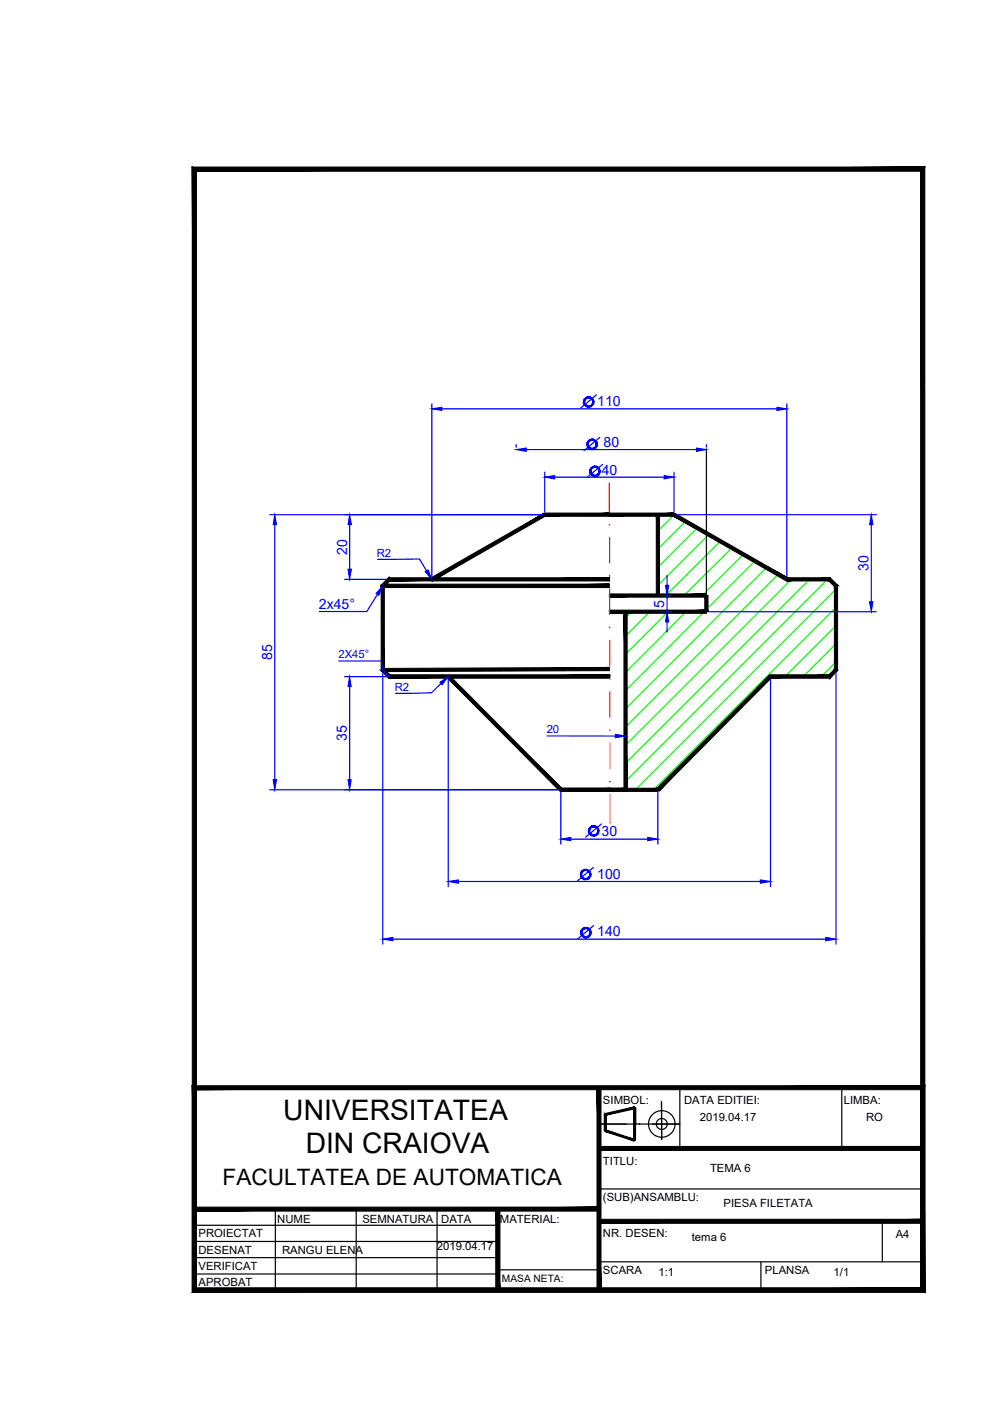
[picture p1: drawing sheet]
<svg xmlns="http://www.w3.org/2000/svg" width="210mm" height="297mm" viewBox="0 0 210 297" stroke-linecap="round" stroke-linejoin="round" font-family="sans-serif">
<!-- layer: HASURA -->
<g fill="none" stroke="#0f0" stroke-width=".25">
<path d="M143 109.1l-3.5 3.5M145.4 110.5l-5.9 5.9M147.8 111.9l-8.3 8.4M150.3 113.4l-10.8 10.7M152.7 114.8l-11.5 11.5M155.2 116.1l-10.2 10.2M157.6 117.5l-8.7 8.8M160.1 118.9l-10.3 10.3M133.9 129.7l-1.3 1.3M137.8 129.7l-5.2 5.2M141.6 129.7l-9 9M145.5 129.7l-12.9 12.9"/>
<path d="M149.3 129.7l-16.7 16.7M162.5 120.3l-29.9 30M165 121.8l-32.4 32.3M167.8 122.8l-35.2 35.2M171.6 122.8l-39 39M175.5 122.8l-42.9 42.9M177.2 124.9l-42.5 42.6M177.2 128.8l-38.6 38.7M177.2 132.6l-10.8 10.9M177.2 136.5l-6.9 7M177.2 140.3l-3.1 3.2"/>
</g>
<!-- layer: 0 -->
<g fill="#000" stroke="#000" stroke-width=".21">
<path d="M135.5 238.3h.2z"/>
<path d="M91.6 123.2l24.1-13.8-.4-.6zM91.3 122.6l24-13.8-23.7 14.4z"/>
<path d="M115.5 109.5h13.7v-.7zM115.5 108.8h13.7l-13.7 .7z"/>
<path d="M129.2 108.8v.7l13.7-.7zM129.2 109.5l13.7-.7v.7z"/>
<path d="M139.1 109.1l.7 17.2v-17.2zM139.1 109.1l.7 17.2h-.7z"/>
<path d="M143.1 108.8l-.4 .6 24.4 13.2zM142.7 109.4l24.4 13.2-.3 .6z"/>
<path d="M81.2 123.9v.7l48-.7zM81.2 124.6l48-.7v.7z"/>
<path d="M129.2 129.4v.6l20.6-.6zM129.2 130l20.6-.6v.6z"/>
<path d="M129.2 122.5v.7zM129.2 122.5v.7z"/>
<path d="M149.4 126.3v3.4h.7zM149.4 126.3h.7v3.4z"/>
<path d="M129.2 126.6h20.6v-.7zM129.2 125.9h20.6l-20.6 .7z"/>
<path d="M81.2 141.7v.7l48-.9zM81.2 142.4l48-.9v.7z"/>
<path d="M82.4 143.8h46.8v-.7zM82.7 143.1h46.5l-46.8 .7zM80.8 142.2l1.6 1.6 .3-.7zM80.8 142.2l.7-.3 1.2 1.2zM80.8 124.1v18.1l.7-.3zM80.8 124.1l.7 .3v17.5zM80.8 124.1l.7 .3 .9-1.9zM82.4 122.5l.3 .7-1.2 1.2zM82.4 122.5l.3 .7 46.5-.7zM82.7 123.2l46.5-.7v.7z"/>
<path d="M129.2 143.1v.7zM129.3 143.1l-.1 .7z"/>
<path d="M163.3 143.1v.7l12.4-.7zM163.3 143.8l12.4-.7 .3 .7zM175.7 143.1l.3 .7 .9-1.9zM176.9 141.9l.7 .3-1.6 1.6zM176.9 124.4v17.5l.7 .3zM176.9 124.4l.7-.3v18.1zM175.7 123.2l1.2 1.2 .7-.3zM176 122.5l1.6 1.6-1.9-.9zM166.8 123.2h8.9l.3-.7zM166.8 122.5h9.2l-9.2 .7z"/>
<path d="M94.7 143.6l24 24.1 .5-.5zM95.2 143.1l24 24.1-24.5-23.6z"/>
<path d="M118.9 167.1v.7l13.7-.7zM118.9 167.8l13.7-.7v.7z"/>
<path d="M118.9 167.8h10.3v-.7zM118.9 167.1h10.3l-10.3 .7z"/>
<path d="M129.2 167.1v.7l10.3-.7zM129.2 167.8l10.3-.7v.7z"/>
<path d="M132.3 129.7v37.8h.7zM132.3 129.7h.7v37.8z"/>
<path d="M163.2 143.1l-24 24.1 .5 .5zM163.2 143.1l.5 .5-24 24.1z"/>
<path d="M128.1 236.3v1.7h.5zM128.1 236.3h.5v1.7z"/>
<path d="M128.3 236.1l.1 .4 6.1-1.8zM128.4 236.5l6.1-1.8 .1 .4z"/>
<path d="M128.4 239.5l-.1 .4 6.3 1.7zM128.3 239.9l6.3 1.7-.1 .4z"/>
<path d="M128.1 236.2l.4 3.5 .1-3.4zM128.1 236.2l.4 3.5h-.4z"/>
<path d="M134.4 234.9v3.4h.4zM134.4 234.9h.4v3.4z"/>
<path d="M134.4 234.9l.3 6.9 .1-6.9zM134.4 234.9l.3 6.9h-.4z"/>
<path d="M41.2 255.9v.9l85.8-.9zM41.2 256.8l85.8-.9v.9z"/>
<path d="M127 243.9h68.6v-.8zM127 243.1h68.6l-68.6 .8z"/>
<path d="M127 259.4h68.6v-.9zM127 258.5h68.6l-68.6 .9z"/>
<path d="M41.2 273.1v.9l154-.9zM41.2 274l154-.9 .9 .9zM195.2 231v42.1l.9 .9zM195.2 231l.9-.8v43.8zM41.7 231h153.5l.9-.8zM40.8 230.2h155.3l-154.4 .8zM40.8 230.2l.9 43.3v-42.5zM40.8 230.2l.9 43.3h-.9z"/>
<path d="M40.8 274l154.4-.9h-153.5zM40.8 274l154.4-.9 .9 .9zM195.2 36.3v236.8l.9 .9zM195.2 36.3l.9-.9v238.6zM41.7 36.3h153.5l.9-.9zM40.8 35.4h155.3l-154.4 .9zM40.8 35.4l.9 237.7v-236.8zM40.8 35.4l.9 237.7-.9 .9z"/>
<path d="M105.1 256.4v17.1h.9zM105.1 256.4h.9v17.1z"/>
<path d="M126.6 230.6v42.9h.8zM126.6 230.6h.8v42.9z"/>
</g>
<!-- layer: AXA -->
<path d="M129.2 102.4v6.1M129.2 113.9v5.5M129.2 124.9v5.4M129.3 135.7v5.5M129.3 146.6v5.5M129.3 157.6v5.4M129.3 168.4l.1 6.1" fill="none" stroke="#f00" stroke-width=".25"/>
<g fill="#f00" stroke="#f00" stroke-width=".21">
<path d="M129.2 154.8h.2z"/>
<path d="M129.2 133h.1z"/>
<path d="M129.2 122.1h.1z"/>
<circle cx="129.3" cy="165.7" r=".07"/>
<circle cx="129.3" cy="143.9" r=".07"/>
<circle cx="129.2" cy="111.2" r=".07"/>
</g>
<!-- layer: COTE -->
<g fill="none" stroke="#00f" stroke-width=".25">
<path d="M91.6 85.6v36.7M93.7 86.7h71M109.4 94.3v.5M111.6 95.3h36.1M126.4 83.7l-3.3 2.8M127.2 92.7l-3.4 2.8M127.8 98.5l-3.4 2.7M149.8 94.3v.5M166.8 85.6v36.7M57.2 109.1h57.7M58.3 111.2v54.1M74.1 111.2v9.5"/>
<path d="M80.1 118.6l8.8-.1 1.5 2.5M115.5 100.1v8.5M117.6 101.2h23.2M142.9 100.1v8.5M143.5 109.1h42.3M184.7 111.2v16.4M73.1 122.8h8.9M80 126.1l-2.2 3.6h-10.1M140 129.7h2.5M140 126.3h2.5M141.4 122v2.1M141.4 126.3v3.4"/>
<path d="M141.4 131.9v2.1M150.3 129.7h35.5M71.8 140.2h9.1l.3 1.9 1.3 1.4M73.1 143.5h8.9M74.1 145.6v19.7M81.2 142.6v57.6M93.5 144.9l-2 2-7.6 .1M95 144v44M116 156l14.5 .1M163.4 144v44M177.2 142.6v57.6M57.2 167.5h61.2"/>
<path d="M118.9 168v11M121 177.9h16.3M127.5 174.7l-3.3 2.8M139.5 168v11M83.3 199.1h91.8M97.2 186.9h64M125.8 183.9l-3.3 2.8M125.9 196.2l-3.4 2.8"/>
</g>
<g fill="#00f" stroke="#00f" stroke-width=".21">
<path d="M91.6 86.7l2.1-.4v.7z"/>
<path d="M164.7 86.3l2.1 .4-2.1 .3z"/>
<path d="M109.4 95.3l2.2-.3v.7z"/>
<path d="M147.7 95l2.1 .3-2.1 .4z"/>
<path d="M90.1 121.2l.7-.4 .8 2z"/>
<path d="M93.3 144.7l1.7-1.2-1.3 1.7z"/>
<path d="M130.5 155.7l2.1 .4-2.1 .3z"/>
<path d="M73.8 165.3h.7l-.4 2.2z"/>
<path d="M74.1 143.5l.4 2.1h-.7z"/>
<path d="M57.9 165.3h.7l-.3 2.2z"/>
<path d="M58.3 109.1l.3 2.1h-.7z"/>
<path d="M184.7 109.1l.4 2.1h-.7z"/>
<path d="M184.4 127.6h.7l-.4 2.1z"/>
<path d="M141.1 124.1h.7l-.4 2.2z"/>
<path d="M141.4 129.7l.4 2.2h-.7z"/>
<path d="M115.5 101.2l2.1-.4v.7z"/>
<path d="M140.8 100.8l2.1 .4-2.1 .3z"/>
<path d="M74.1 109.1l.4 2.1h-.7z"/>
<path d="M73.8 120.7h.7l-.4 2.1z"/>
<path d="M81.2 124.2l-.9 2-.6-.4z"/>
<path d="M118.9 177.9l2.1-.4v.8z"/>
<path d="M137.3 177.5l2.2 .4-2.2 .4z"/>
<path d="M161.2 186.5l2.2 .4-2.2 .4z"/>
<path d="M95 186.9l2.2-.4v.8z"/>
<path d="M175.1 198.7l2.1 .4-2.1 .4z"/>
<path d="M81.2 199.1l2.1-.4v.8z"/>
<path d="M125.3 185.4l-.1 .4-.2-.1zM125 185.4v.3l.3-.3zM125.2 185l.1 .4h-.3zM125 185.1v.3l.2-.4zM124.9 184.6l.3 .4-.2 .1zM124.9 184.6l-.1 .2 .2 .3zM124.6 184.4l.3 .2-.1 .2zM124.6 184.4l-.1 .2 .3 .2zM124.2 184.3l.4 .1-.1 .2zM124.2 184.3v.3h.3zM123.8 184.4l.4-.1v.3zM123.8 184.4v.2h.4zM123.4 184.6l.4-.2v.2zM123.4 184.6l.2 .2 .2-.2zM123.4 184.6l.2 .2-.4 .2zM123.2 185l.2 .1 .2-.3zM123.2 185l.2 .1-.3 .3zM123.4 185.1l-.3 .3h.2zM123.1 185.4h.2l-.1 .4zM123.3 185.4l-.1 .4 .2-.1zM123.2 185.8l.2-.1v.5zM123.4 185.7v.5l.2-.2zM123.4 186.2l.2-.2 .2 .4zM123.6 186l.2 .4v-.2zM123.8 186.2l.4 .3-.4-.1zM123.8 186.2l.4 .3v-.2zM124.2 186.3l.4 .1-.4 .1zM124.2 186.3l.4 .1-.1-.2zM124.5 186.2h.4l-.3 .2zM124.5 186.2h.4l-.1-.2zM124.8 186l.4-.2-.3 .4zM125 185.7l-.2 .3 .4-.2z"/>
<path d="M125.3 197.7l-.1 .4h-.2zM125.1 197.7l-.1 .4 .3-.4zM125.2 197.3l.1 .4h-.2zM125 197.4l.1 .3 .1-.4zM125 197l.2 .3-.2 .1zM125 197l-.2 .1 .2 .3zM124.6 196.8l.4 .2-.2 .1zM124.6 196.8l-.1 .1 .3 .2zM124.2 196.7l.4 .1-.1 .1zM124.2 196.7v.2h.3zM123.8 196.8l.4-.1v.2zM123.8 196.8l.1 .1h.3zM123.5 197l.3-.2 .1 .1zM123.5 197l.1 .1 .3-.2zM123.5 197l.1 .1-.4 .2zM123.2 197.3l.2 .1 .2-.3zM123.2 197.3l.2 .1-.3 .3zM123.4 197.4l-.3 .3h.3zM123.1 197.7h.3l-.2 .4zM123.4 197.7l-.2 .4h.2zM123.2 198.1h.2l.1 .4zM123.4 198.1l.1 .4 .1-.1zM123.6 198.4l.2 .3-.3-.2zM123.6 198.4l.2 .3 .1-.2zM123.9 198.5l.3 .3-.4-.1zM123.9 198.5l.3 .3v-.2zM124.2 198.6l.4 .1-.4 .1zM124.2 198.6l.4 .1-.1-.2zM124.5 198.5h.5l-.4 .2zM124.5 198.5h.5l-.2-.1zM124.8 198.4l.4-.3-.2 .4zM125 198.1l-.2 .3 .4-.3z"/>
<path d="M127 176.2l-.1 .4-.2-.1zM126.7 176.2v.3l.3-.3zM126.9 175.8l.1 .4h-.3zM126.7 175.8v.4l.2-.4zM126.7 175.4l.2 .4h-.2zM126.5 175.5l.2 .3v-.4zM126.3 175.2l.4 .2-.2 .1zM126.3 175.2l-.1 .2 .3 .1zM125.9 175.1l.4 .1-.1 .2zM125.9 175.1v.2l.3 .1zM125.5 175.2l.4-.1v.2zM125.5 175.2l.1 .2 .3-.1zM125.1 175.4l.4-.2 .1 .2zM125.1 175.4l.2 .1 .3-.1zM125.1 175.4l.2 .1-.4 .3zM124.9 175.8h.2l.2-.3zM124.9 175.8h.2l-.3 .4zM125.1 175.8l-.3 .4h.2zM124.8 176.2h.2l-.1 .4zM125 176.2l-.1 .4 .2-.1zM124.9 176.6l.2-.1v.4zM125.1 176.5v.4l.2-.1zM125.3 176.8l.2 .4-.4-.3zM125.3 176.8l.2 .4 .1-.2zM125.6 177l.3 .2h-.4zM125.6 177l.3 .2v-.2zM125.9 177l.4 .2h-.4zM125.9 177l.4 .2-.1-.2zM126.2 177l.5-.1-.4 .3zM126.2 177l.5-.1-.2-.1zM126.5 176.8l.4-.2-.2 .3zM126.7 176.5l-.2 .3 .4-.2z"/>
<path d="M125.9 85.2l-.1 .4-.2-.1zM125.7 85.2l-.1 .3 .3-.3zM125.8 84.8l.1 .4h-.2zM125.6 84.9l.1 .3 .1-.4zM125.6 84.5l.2 .3-.2 .1zM125.6 84.5l-.2 .1 .2 .3zM125.2 84.2l.4 .3-.2 .1zM125.2 84.2l-.1 .2 .3 .2zM124.8 84.1l.4 .1-.1 .2zM124.8 84.1v.3h.3zM124.4 84.2l.4-.1v.3zM124.4 84.2l.1 .2h.3zM124 84.5l.4-.3 .1 .2zM124 84.5l.2 .1 .3-.2zM124 84.5l.2 .1-.4 .2zM123.8 84.8l.2 .1 .2-.3zM123.8 84.8l.2 .1-.3 .3zM124 84.9l-.3 .3h.3zM123.7 85.2h.3l-.2 .4zM124 85.2l-.2 .4 .2-.1zM123.8 85.6l.2-.1v.5zM124 85.5v.5l.2-.2zM124 86l.2-.2 .2 .4zM124.2 85.8l.2 .4 .1-.2zM124.5 86l.3 .3-.4-.1zM124.5 86l.3 .3v-.2zM124.8 86.1l.4 .1-.4 .1zM124.8 86.1l.4 .1-.1-.2zM125.1 86h.5l-.4 .2zM125.1 86h.5l-.2-.2zM125.4 85.8l.4-.2-.2 .4zM125.6 85.5l-.2 .3 .4-.2z"/>
<path d="M126.3 94.5l.3-.3-.1 .4zM126.4 94.2l-.1 .3 .3-.3zM126.5 93.8l.1 .4h-.2zM126.3 93.9l.1 .3 .1-.4zM126.3 93.5l.2 .3-.2 .1zM126.3 93.5l-.1 .1 .1 .3zM125.9 93.2l.4 .3-.1 .1zM125.9 93.2v.2l.3 .2zM125.6 93.1l.3 .1v.2zM125.6 93.1v.2l.3 .1zM125.1 93.2l.5-.1v.2zM125.1 93.2l.1 .2 .4-.1zM124.8 93.5l.3-.3 .1 .2zM124.8 93.5l.1 .1 .3-.2zM124.8 93.5l.1 .1-.4 .2zM124.5 93.8l.3 .1 .1-.3zM124.5 93.8l.3 .1-.3 .3zM124.8 93.9l-.3 .3h.2zM124.5 94.2h.2l-.2 .4zM124.7 94.2l-.2 .4 .3-.1zM124.5 94.6l.3-.1v.5zM124.8 94.5v.5l.1-.2zM124.9 94.8l.2 .4-.3-.2zM124.9 94.8l.2 .4 .1-.2zM125.2 95l.4 .3-.5-.1zM125.2 95l.4 .3v-.2zM125.6 95.1l.3 .1-.3 .1zM125.6 95.1l.3 .1v-.2zM125.9 95h.4l-.4 .2zM125.9 95h.4l-.1-.2zM126.2 94.8l.3-.2-.2 .4zM126.3 94.5l-.1 .3 .3-.2z"/>
<path d="M127.2 99.9l-.1 .4-.1-.1zM127 99.9v.3l.2-.3zM127.1 99.5l.1 .4h-.2zM127 99.6v.3l.1-.4zM126.9 99.2l.2 .3-.1 .1zM126.7 99.3l.3 .3-.1-.4zM126.6 98.9l.3 .3-.2 .1zM126.6 98.9l-.1 .2 .2 .2zM126.2 98.8l.4 .1-.1 .2zM126.2 98.8v.2l.3 .1zM125.7 98.9l.5-.1v.2zM125.7 98.9l.1 .2 .4-.1zM125.4 99.2l.3-.3 .1 .2zM125.4 99.2l.2 .1 .2-.2zM125.4 99.2l.2 .1-.5 .2zM125.1 99.5l.2 .1 .3-.3zM125.1 99.5l.2 .1-.2 .3zM125.3 99.6l-.2 .3h.2zM125.1 99.9h.2l-.2 .4zM125.3 99.9l-.2 .4 .2-.1zM125.1 100.3l.2-.1 .1 .5zM125.3 100.2l.1 .5 .2-.2zM125.6 100.5l.1 .4-.3-.2zM125.6 100.5l.1 .4 .1-.2zM125.8 100.7l.4 .3-.5-.1zM125.8 100.7l.4 .3v-.2zM126.2 100.8l.4 .1-.4 .1zM126.2 100.8l.4 .1-.1-.2zM126.5 100.7h.4l-.3 .2zM126.5 100.7h.4l-.2-.2zM126.7 100.5l.4-.2-.2 .4zM127 100.2l-.3 .3 .4-.2z"/>
</g>
<path d="M149.8 95.2v31.1" fill="none" stroke="#000" stroke-width=".25"/>
<!-- layer: 0 -->
<g fill="none" stroke="#000" stroke-width=".25">
<path d="M127 230.6h.1M127 238.3h17.1M140.3 233.5v8.1M144.1 230.6v12.9M178.5 230.6v12.9M41.2 259.8h64.3M58.4 256.4v17.1M75.5 256.4v17.1M92.7 256.4v17.1M127 252.1h68.6M187.1 258.9v8.6M41.2 273.5h.1"/>
<path d="M41.2 270.1h64.3M41.2 266.6h64.3M41.2 263.2h64.3M105.5 269.2h21.5M127 267.5h68.6M161.3 267.5v6"/>
<circle cx="140.3" cy="238.3" r="2.82"/>
<circle cx="140.3" cy="238.3" r="1.16"/>
</g>
<g font-size="6">
<text x="60.1" y="237.5">UNIVERSITATEA</text>
<text x="64.8" y="244.4">DIN CRAIOVA</text>
</g>
<text font-size="4.8" x="47.2" y="251.2">FACULTATEA DE AUTOMATICA</text>
<g font-size="3" fill="#00f">
<text x="126.6" y="86.1">110</text>
<text x="128" y="94.8">80</text>
<text x="127.6" y="100.6">40</text>
<text x="73.6" y="117.6" transform="rotate(-90 73.6 117.6)">20</text>
<text x="184.1" y="121.1" transform="rotate(-90 184.1 121.1)">30</text>
<text x="67.6" y="129.1">2x45°</text>
<text x="140.8" y="128.8" transform="rotate(-90 140.8 128.8)">5</text>
<text x="57.7" y="139.9" transform="rotate(-90 57.7 139.9)">85</text>
<text x="73.5" y="157.1" transform="rotate(-90 73.5 157.1)">35</text>
<text x="127.6" y="177.3">30</text>
<text x="126.6" y="186.3">100</text>
<text x="126.6" y="198.5">140</text>
</g>
<g font-size="2.4" fill="#00f">
<text x="79.9" y="118.1">R2</text>
<text x="71.8" y="139.6">2X45°</text>
<text x="83.7" y="146.5">R2</text>
<text x="115.9" y="155.5">20</text>
</g>
<g font-size="2.4">
<text x="127.8" y="234">SIMBOL:</text>
<text x="145" y="234">DATA EDITIEI:</text>
<text x="148.4" y="237.7">2019.04.17</text>
<text x="178.9" y="234">LIMBA:</text>
<text x="183.6" y="237.7">RO</text>
<text x="127.8" y="246.9">TITLU:</text>
<text x="150.5" y="248.6">TEMA 6</text>
<text x="127.8" y="254.7">(SUB)ANSAMBLU:</text>
<text x="153.4" y="256">PIESA FILETATA</text>
<text x="42.1" y="262.4">PROIECTAT</text>
<text x="58.8" y="259.4">NUME</text>
<text x="76.8" y="259.4">SEMNATURA</text>
<text x="93.6" y="259.4">DATA</text>
<text x="106" y="259.4">MATERIAL:</text>
<text x="127.8" y="262.4">NR. DESEN:</text>
<text x="146.7" y="263.1">tema 6</text>
<text x="189.9" y="262.5">A4</text>
<text x="42.1" y="265.8">DESENAT</text>
<text x="42.1" y="269.2">VERIFICAT</text>
<text x="59.8" y="265.8">RANGU ELENA</text>
<text x="92.6" y="265">2019.04.17</text>
<text x="42.1" y="272.7">APROBAT</text>
<text x="127.8" y="270.1">SCARA</text>
<text x="139.6" y="270.5">1:1</text>
<text x="162.2" y="270.1">PLANSA</text>
<text x="176.7" y="270.6">1/1</text>
</g>
<text font-size="2.2" x="106.4" y="271.8">MASA NETA:</text>
</svg>
